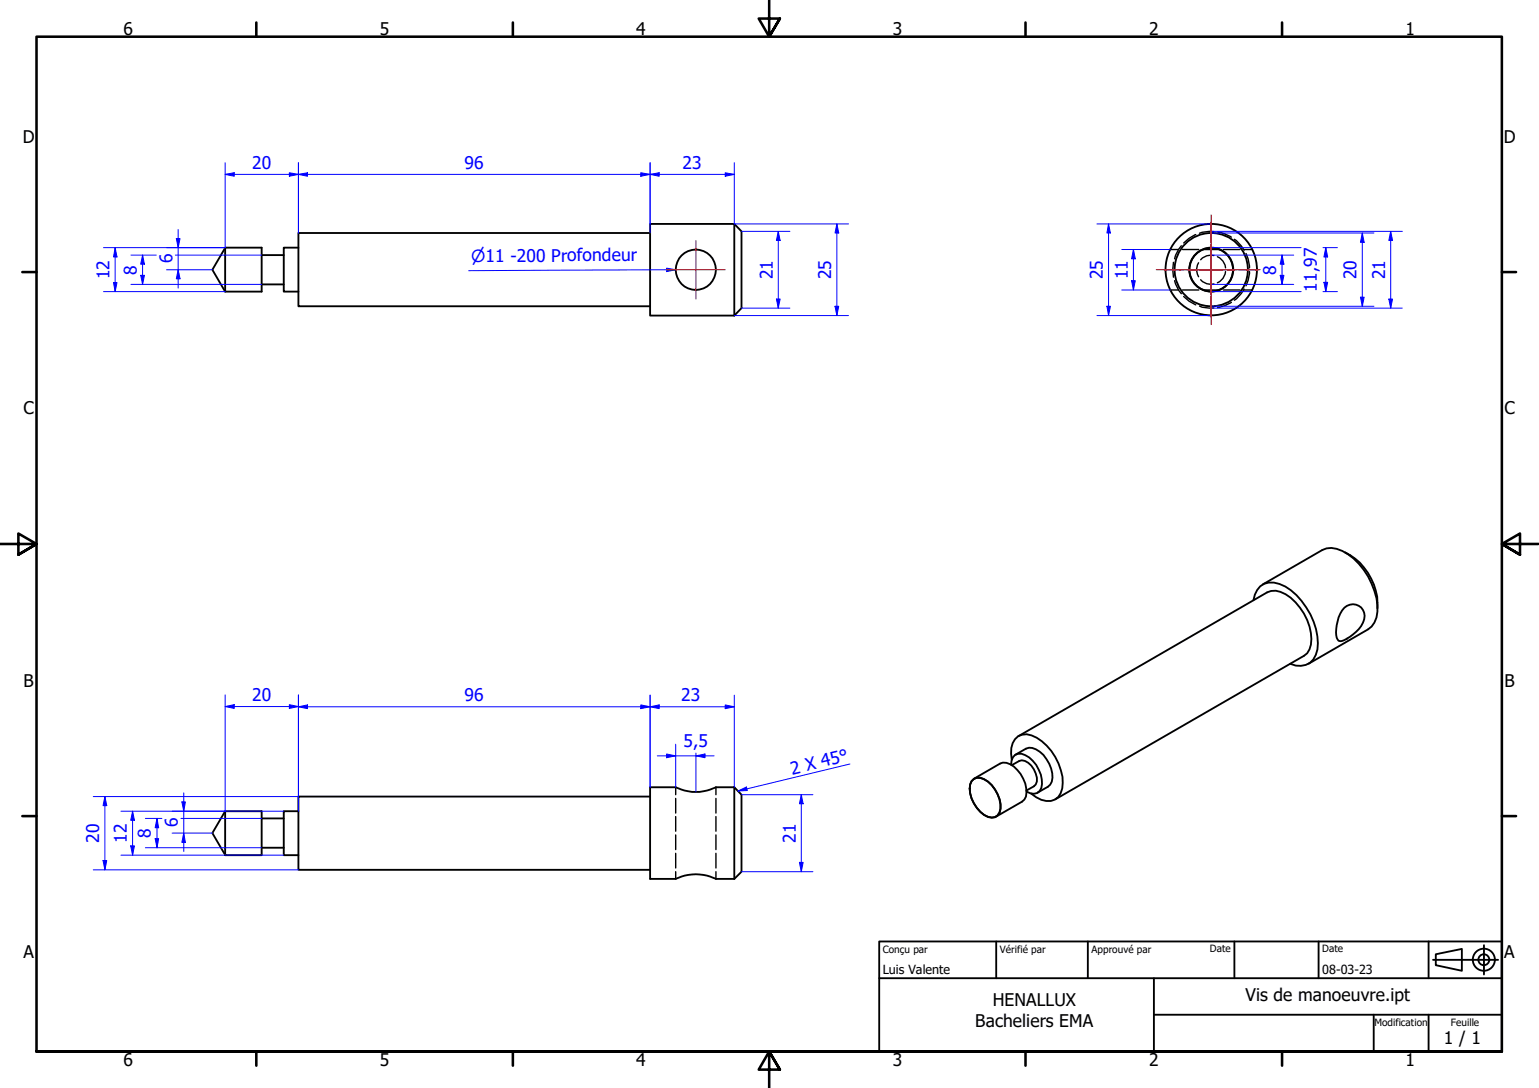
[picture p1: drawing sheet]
<svg xmlns="http://www.w3.org/2000/svg" width="420mm" height="297mm" viewBox="0 0 420 297" stroke-linecap="round" stroke-linejoin="round" font-family="sans-serif">
<!-- layer: Visible (ISO) -->
<g fill="none" stroke="#000" stroke-width=".51">
<path d="M61.5 67.6h9.9v12h-9.9zM61.5 67.7l-3.5 5.9 3.5 6M71.4 77.6h6.1M71.4 69.6h6.1M81.5 67.6h-4v12h4M177.5 63.6h-96v20h96M200.5 61.1l1.9 2.1v20.9l-1.9 2.1M200.5 61.1h-23v25.1h23M200.5 61.1v25.1M344.7 159.6l16.3-9.4a5.7 5.7 0 0 1 5.5 .2 18.9 18.9 0 0 1 9.5 16.6 5.9 5.9 0 0 1-2.5 4.8l-16.2 9.4M367.2 150.8a16.2 16.2 0 0 1 8.8 15.3M342.2 163.9a5 5 0 0 1 7.1-4.5 17.2 17.2 0 0 1 9.3 10.4 11.3 11.3 0 0 1-.1 10.3 5 5 0 0 1-6.3 1.1"/>
<path d="M367 165.9a3.3 3.3 0 0 1 4.4-.2 3.3 3.3 0 0 1 .7 4.3 10.7 10.7 0 0 1-6.2 5.1 1.52 1.52 0 0 1-1.1-1.6 11 11 0 0 1 2.2-7.6zM177.5 217.5h-96v20h96M200.5 214.9h-5a12.5 12.5 0 0 1-11 0h-7v25.1h7a12.5 12.5 0 0 1 11 0h5M200.5 214.9l1.9 2.1v21l-1.9 2M200.5 214.9v25.1M265.9 212.6a3.5 3.5 0 0 1 3.8 .8 8.6 8.6 0 0 1 3.2 8.4 2.23 2.23 0 0 1-3.2 1.2 8.7 8.7 0 0 1-4.8-8.8l.3-.9zM265.9 212.6l7.1-4.1a3.9 3.9 0 0 1 4.7 1.7 8.3 8.3 0 0 1 2.4 7.3l-.4 .8-.7 .6-7 4M276 208.8a2.5 2.5 0 0 1 1.1-2.7 2.5 2.5 0 0 1 2.8 .1 8.8 8.8 0 0 1 4.4 8.9 2.21 2.21 0 0 1-3 1.5l-1-.5M276.2 208.9l2.1-1.1a2.97 2.97 0 0 1 3.3 1.2 6.4 6.4 0 0 1 1.5 4.3l-.3 .9-.5 .5-2.1 1.1M276.2 207.4a6.2 6.2 0 0 1 1.8-6.4 4.8 4.8 0 0 1 5 .4 15.2 15.2 0 0 1 7.1 12.3 4.6 4.6 0 0 1-3.2 5 6.9 6.9 0 0 1-5.4-2.1M277.2 206l2.9-1.6a3.5 3.5 0 0 1 3.7 .8 8.8 8.8 0 0 1 3.3 8.2l-.4 .8-.6 .6-2.8 1.6M278.1 201l67.8-39.3a5 5 0 0 1 5.1 .5 15 15 0 0 1 6.9 13.8l-.4 1.3-.6 1.1-.9 .7-67.9 39.1"/>
<path d="M61.5 221.5h9.9v12h-9.9zM61.5 221.5l-3.5 5.9 3.5 6M71.4 231.4h6.1M71.4 223.4h6.1M81.5 221.5h-4v12h4"/>
<circle cx="190" cy="73.7" r="5.5"/>
<circle cx="330.7" cy="73.6" r="12.5"/>
<circle cx="330.7" cy="73.6" r="10"/>
<circle cx="330.7" cy="73.6" r="5.9"/>
<circle cx="330.7" cy="73.6" r="6"/>
</g>
<!-- layer: Hidden (ISO) -->
<g fill="none" stroke="#000" stroke-width=".38">
<path d="M319.5 79.2h2.2M319.5 68.1h2.2M320.4 71.6l-.2 2 .2 2.1M320.7 76.6l1.1 2.7 .7 .9M322.5 67.1l-1.6 2.6-.2 1M322.8 79.2h4.5M322.8 68.1h4.5M326.5 64.1l-1.9 1-1.4 1.2M327.2 71.7a3.5 3.5 0 0 0 0 3.9M327.8 76.4a3.6 3.6 0 0 0 3.6 1.1M328.4 79.2h4.5M328.4 68.1h4.5"/>
<path d="M331.4 69.8a3.6 3.6 0 0 0-3.6 1.1M331.4 63.2h-1.2l-2.7 .5M332.4 70.1a3.7 3.7 0 0 1 2.2 3M332.4 63.3l1.7 .4 2.1 1.1M334 79.2h4.5M334 68.1h4.5M334.6 74.2a3.7 3.7 0 0 1-2.2 3M337 65.3l1.9 1.9 .8 1.1M339.7 78.9l-.8 1.2-1.9 1.9M339.7 79.2h2.2M339.7 68.1h2.2M340.2 69.2l.5 1.5 .4 2.4"/>
<path d="M341.1 74.2l-.4 2.4-.5 1.4M323.2 80.9l1.4 1.3 1.9 1M327.5 83.6l.7 .3 3.2 .2M336.2 82.5l-2.1 1.1-1.7 .4M184.5 214.9v2.1M184.5 218v4M195.5 214.9v2.1M195.5 218v4M184.5 222.9v4M184.5 228v4M184.5 233v4M184.5 238v2"/>
<path d="M195.5 222.9v4M195.5 228v4M195.5 233v4M195.5 238v2"/>
</g>
<!-- layer: Border (ISO) -->
<g fill="none" stroke="#000" stroke-width=".7">
<path d="M70 6.1v3.9M140 6.1v3.9M210 0v10l-2.9-4.9h5.8l-2.9 4.9 2.9-4.9M280 6.1v3.9M350 6.1v3.9M6.1 74.3h3.9M410 74.3h3.9M0 148.5h10l-5-2.8v5.7l5-2.9-5 2.9M420 148.5h-10l5-2.8v5.7l-5-2.9 5 2.9M6.1 222.8h3.9M410 222.8h3.9M10 287.1v-277.1h400v277.1h-400h400"/>
<path d="M70 287.1v3.8M140 287.1v3.8M212.9 292l-2.9-4.9 2.9 4.9h-5.8l2.9-4.9v9.9M280 287.1v3.8M350 287.1v3.8"/>
</g>
<!-- layer: Title (ISO) -->
<g fill="none" stroke="#000" stroke-width=".51">
<path d="M240 257h170v30.1h-170zM272 257v10.1M297 257v10.1M337 257v10.1M360 257v10.1M390 257v10.1M405.1 258v8.1M240 267.1h170M315 277h95M315 267.1v20M375 277v10.1M390 277v10.1"/>
<path d="M391.2 262.1h17.8M392 260.5l7.1-1.4v5.9l-7.1-1.5z"/>
<circle cx="405.1" cy="262" r="3"/>
<circle cx="405.1" cy="262" r="1.49"/>
</g>
<!-- layer: Dimension (ISO) -->
<path d="M81.5 47.6h2.4" fill="none" stroke="#00f" stroke-width=".27"/>
<path d="M81.5 47.6l2.4-.4v.9z" fill-rule="evenodd" fill="#00f"/>
<path d="M81.5 47.6l2.4-.4v.9zM174.9 47.6h2.6" fill="none" stroke="#00f" stroke-width=".27"/>
<path d="M174.9 47.2l2.6 .4-2.6 .5z" fill-rule="evenodd" fill="#00f"/>
<path d="M81.5 44.4v19.2M83.9 47.6h91M174.9 47.2l2.6 .4-2.6 .5zM177.5 47.6h2.5M177.5 44.4v19.2" fill="none" stroke="#00f" stroke-width=".27"/>
<path d="M177.5 47.6l2.5-.4v.9z" fill-rule="evenodd" fill="#00f"/>
<path d="M177.5 47.6l2.5-.4v.9zM198 47.6h2.5" fill="none" stroke="#00f" stroke-width=".27"/>
<path d="M198 47.2l2.5 .4-2.5 .5z" fill-rule="evenodd" fill="#00f"/>
<path d="M177.5 44.4v16.7M180 47.6h18M198 47.2l2.5 .4-2.5 .5zM200.5 44.4v16.7M212.5 63.2v2.4" fill="none" stroke="#00f" stroke-width=".27"/>
<path d="M212.5 63.2l.5 2.4h-1z" fill-rule="evenodd" fill="#00f"/>
<path d="M212.5 63.2l.5 2.4h-1zM212.5 81.6v2.5" fill="none" stroke="#00f" stroke-width=".27"/>
<path d="M212 81.6h1l-.5 2.5z" fill-rule="evenodd" fill="#00f"/>
<path d="M202.4 63.2h13.2M212.5 65.6v16M228.5 61.1v2.5M202.4 84.1h13.2M212 81.6h1l-.5 2.5z" fill="none" stroke="#00f" stroke-width=".27"/>
<path d="M228.5 61.1l.5 2.5h-1z" fill-rule="evenodd" fill="#00f"/>
<path d="M228.5 61.1l.5 2.5h-1zM228.5 83.6v2.6" fill="none" stroke="#00f" stroke-width=".27"/>
<path d="M228 83.6h1l-.5 2.6z" fill-rule="evenodd" fill="#00f"/>
<path d="M200.5 61.1h31.1M228.5 63.6v20M200.5 86.2h31.1M228 83.6h1l-.5 2.6z" fill="none" stroke="#00f" stroke-width=".27"/>
<!-- layer: Symbol (ISO) -->
<path d="M182 73.6h2.5" fill="none" stroke="#00f" stroke-width=".27"/>
<path d="M182 73.2l2.5 .4-2.5 .6z" fill-rule="evenodd" fill="#00f"/>
<path d="M182 73.2l2.5 .4-2.5 .6zM182 73.6l-54 .3" fill="none" stroke="#00f" stroke-width=".27"/>
<!-- layer: Dimension (ISO) -->
<path d="M31.4 67.6v2.6" fill="none" stroke="#00f" stroke-width=".27"/>
<path d="M31.4 67.6l.5 2.6h-.9z" fill-rule="evenodd" fill="#00f"/>
<path d="M31.4 67.6l.5 2.6h-.9zM31.4 77.1v2.5" fill="none" stroke="#00f" stroke-width=".27"/>
<path d="M31 77.1h.9l-.5 2.5z" fill-rule="evenodd" fill="#00f"/>
<path d="M28.3 67.6h33.2M28.3 79.6h33.2M31 77.1h.9l-.5 2.5zM31.4 70.2v6.9M38.9 69.6v2.5" fill="none" stroke="#00f" stroke-width=".27"/>
<path d="M38.9 69.6l.5 2.5h-1z" fill-rule="evenodd" fill="#00f"/>
<path d="M38.9 69.6l.5 2.5h-1zM38.9 75.2v2.4" fill="none" stroke="#00f" stroke-width=".27"/>
<path d="M38.4 75.2h1l-.5 2.4z" fill-rule="evenodd" fill="#00f"/>
<path d="M61.5 47.6h2.4M35.8 77.6h35.6M35.8 69.6h6.9M38.4 75.2h1l-.5 2.4zM38.9 72.1v3.1M47.9 69.6h23.5" fill="none" stroke="#00f" stroke-width=".27"/>
<path d="M61.5 47.6l2.4-.4v.9z" fill-rule="evenodd" fill="#00f"/>
<path d="M61.5 47.6l2.4-.4v.9zM79 47.6h2.5" fill="none" stroke="#00f" stroke-width=".27"/>
<path d="M79 47.2l2.5 .4-2.5 .5z" fill-rule="evenodd" fill="#00f"/>
<path d="M61.5 44.4v23.2M63.9 47.6h15.1M79 47.2l2.5 .4-2.5 .5zM81.5 44.4v19.2M48.6 73.6v2.5" fill="none" stroke="#00f" stroke-width=".27"/>
<!-- layer: Center Mark (ISO) -->
<path d="M182 73.6h16M190 65.6v16" fill="none" stroke="#f00" stroke-width=".27"/>
<!-- layer: Dimension (ISO) -->
<path d="M48.6 73.6l.5 2.5h-1z" fill-rule="evenodd" fill="#00f"/>
<path d="M48.6 73.6l.5 2.5h-1zM48.6 65.1v2.5" fill="none" stroke="#00f" stroke-width=".27"/>
<path d="M48.1 65.1h1l-.5 2.5z" fill-rule="evenodd" fill="#00f"/>
<path d="M45.5 73.6h12.5M45.5 67.6h16M48.1 65.1h1l-.5 2.5zM48.6 62.7v2.4M48.6 67.6v6M48.6 76.1v2.6M361.9 67.6v2.6" fill="none" stroke="#00f" stroke-width=".27"/>
<path d="M361.9 67.6l.6 2.6h-1.1z" fill-rule="evenodd" fill="#00f"/>
<path d="M361.9 67.6l.6 2.6h-1.1zM361.9 77.1v2.5" fill="none" stroke="#00f" stroke-width=".27"/>
<path d="M361.4 77.1h1.1l-.6 2.5z" fill-rule="evenodd" fill="#00f"/>
<path d="M302.6 61.1v2.5M330.8 79.6h24.4M330.8 67.6h24.4M361.2 79.6h3.9M361.2 67.6h3.9M361.4 77.1h1.1l-.6 2.5zM361.9 70.2v6.9" fill="none" stroke="#00f" stroke-width=".27"/>
<path d="M302.6 61.1l.5 2.5h-.9z" fill-rule="evenodd" fill="#00f"/>
<path d="M302.6 61.1l.5 2.5h-.9zM302.6 83.6v2.6" fill="none" stroke="#00f" stroke-width=".27"/>
<path d="M302.2 83.6h.9l-.5 2.6z" fill-rule="evenodd" fill="#00f"/>
<path d="M299.5 61.1h31.1M302.6 63.6v20M309.4 68.1v2.6M299.5 86.2h31.1M302.2 83.6h.9l-.5 2.6z" fill="none" stroke="#00f" stroke-width=".27"/>
<path d="M309.4 68.1l.5 2.6h-1z" fill-rule="evenodd" fill="#00f"/>
<path d="M309.4 68.1l.5 2.6h-1zM309.4 76.6v2.6" fill="none" stroke="#00f" stroke-width=".27"/>
<path d="M308.9 76.6h1l-.5 2.6z" fill-rule="evenodd" fill="#00f"/>
<path d="M306.3 68.1h13.2M306.3 79.2h13.2M308.9 76.6h1l-.5 2.6zM309.4 70.7v5.9M379.7 63.2v2.4" fill="none" stroke="#00f" stroke-width=".27"/>
<path d="M379.7 63.2l.5 2.4h-1z" fill-rule="evenodd" fill="#00f"/>
<path d="M379.7 63.2l.5 2.4h-1zM379.7 81.6v2.5" fill="none" stroke="#00f" stroke-width=".27"/>
<path d="M379.2 81.6h1l-.5 2.5z" fill-rule="evenodd" fill="#00f"/>
<path d="M330.8 63.2h52M350 69.6v2.5M379.7 65.6v16M330.8 84.1h52M379.2 81.6h1l-.5 2.5z" fill="none" stroke="#00f" stroke-width=".27"/>
<path d="M350 69.6l.5 2.5h-1z" fill-rule="evenodd" fill="#00f"/>
<path d="M350 69.6l.5 2.5h-1zM350 75.2v2.4" fill="none" stroke="#00f" stroke-width=".27"/>
<path d="M349.5 75.2h1l-.5 2.4z" fill-rule="evenodd" fill="#00f"/>
<path d="M330.8 77.6h22.4M330.8 69.6h22.4M349.5 75.2h1l-.5 2.4zM350 72.1v3.1M371.9 63.6v2.6" fill="none" stroke="#00f" stroke-width=".27"/>
<path d="M371.9 63.6l.5 2.6h-1z" fill-rule="evenodd" fill="#00f"/>
<path d="M371.9 63.6l.5 2.6h-1zM371.9 81.1v2.5" fill="none" stroke="#00f" stroke-width=".27"/>
<path d="M371.4 81.1h1l-.5 2.5z" fill-rule="evenodd" fill="#00f"/>
<path d="M330.8 63.6h44.3M371.9 66.2v14.9M330.8 83.6h44.3M371.4 81.1h1l-.5 2.5zM81.5 193h2.4" fill="none" stroke="#00f" stroke-width=".27"/>
<path d="M81.5 193l2.4-.5v1z" fill-rule="evenodd" fill="#00f"/>
<path d="M81.5 193l2.4-.5v1zM174.9 193h2.6" fill="none" stroke="#00f" stroke-width=".27"/>
<path d="M174.9 192.5l2.6 .5-2.6 .5z" fill-rule="evenodd" fill="#00f"/>
<path d="M81.5 189.8v27.7M83.9 193h91M174.9 192.5l2.6 .5-2.6 .5zM177.5 193h2.5M177.5 189.8v25.1" fill="none" stroke="#00f" stroke-width=".27"/>
<path d="M177.5 193l2.5-.5v1z" fill-rule="evenodd" fill="#00f"/>
<path d="M177.5 193l2.5-.5v1zM198 193h2.5" fill="none" stroke="#00f" stroke-width=".27"/>
<path d="M198 192.5l2.5 .5-2.5 .5z" fill-rule="evenodd" fill="#00f"/>
<path d="M177.5 189.8v25.1M180 193h18M198 192.5l2.5 .5-2.5 .5zM200.5 189.8v25.1M190 206.4h2.5" fill="none" stroke="#00f" stroke-width=".27"/>
<path d="M190 206.4l2.5-.5v1z" fill-rule="evenodd" fill="#00f"/>
<path d="M182 206.4h2.5M190 206.4l2.5-.5v1z" fill="none" stroke="#00f" stroke-width=".27"/>
<path d="M182 205.9l2.5 .5-2.5 .5z" fill-rule="evenodd" fill="#00f"/>
<path d="M28.6 217.5v2.4M179.5 206.4h2.5M182 205.9l2.5 .5-2.5 .5zM184.5 206.4h5.5M184.5 203.2v11.7M190 205.6v10.6M192.5 206.4h2.4" fill="none" stroke="#00f" stroke-width=".27"/>
<path d="M28.6 217.5l.5 2.4h-1z" fill-rule="evenodd" fill="#00f"/>
<path d="M28.6 217.5l.5 2.4h-1zM28.6 234.9v2.6" fill="none" stroke="#00f" stroke-width=".27"/>
<path d="M28.1 234.9h1l-.5 2.6z" fill-rule="evenodd" fill="#00f"/>
<path d="M25.5 217.5h56M28.6 219.9v15M25.5 237.5h56M28.1 234.9h1l-.5 2.6zM36.2 221.5v2.5" fill="none" stroke="#00f" stroke-width=".27"/>
<path d="M36.2 221.5l.5 2.5h-1z" fill-rule="evenodd" fill="#00f"/>
<path d="M36.2 221.5l.5 2.5h-1zM36.2 230.9v2.6" fill="none" stroke="#00f" stroke-width=".27"/>
<path d="M35.7 230.9h1l-.5 2.6z" fill-rule="evenodd" fill="#00f"/>
<path d="M33 221.5h44.5M33 233.5h44.5M35.7 230.9h1l-.5 2.6zM36.2 224v6.9M42.9 229v2.4" fill="none" stroke="#00f" stroke-width=".27"/>
<path d="M42.4 229h.9l-.4 2.4z" fill-rule="evenodd" fill="#00f"/>
<path d="M42.4 229h.9l-.4 2.4zM42.9 223.4v2.6" fill="none" stroke="#00f" stroke-width=".27"/>
<path d="M42.9 223.4l.4 2.6h-.9z" fill-rule="evenodd" fill="#00f"/>
<path d="M50.2 218.9v2.6M39.7 231.4h31.7M39.7 223.4h4.5M42.9 223.4l.4 2.6h-.9zM42.9 226v3M49.4 223.4h22" fill="none" stroke="#00f" stroke-width=".27"/>
<path d="M49.7 218.9h.9l-.4 2.6z" fill-rule="evenodd" fill="#00f"/>
<path d="M49.7 218.9h.9l-.4 2.6zM50.2 227.4v2.6" fill="none" stroke="#00f" stroke-width=".27"/>
<path d="M50.2 227.4l.4 2.6h-.9z" fill-rule="evenodd" fill="#00f"/>
<path d="M79 192.9h2.5M50.2 216.5v2.4M47 227.4h11M47 221.5h14.5M50.2 227.4l.4 2.6h-.9zM50.2 221.5v5.9M50.2 230v2.5" fill="none" stroke="#00f" stroke-width=".27"/>
<path d="M79 192.4l2.5 .5-2.5 .5z" fill-rule="evenodd" fill="#00f"/>
<path d="M61.5 192.9h2.4M79 192.4l2.5 .5-2.5 .5z" fill="none" stroke="#00f" stroke-width=".27"/>
<path d="M61.5 192.9l2.4-.5v1z" fill-rule="evenodd" fill="#00f"/>
<path d="M61.5 192.9l2.4-.5v1zM61.5 189.7v31.8M63.9 192.9h15.1M81.5 189.7v31.8M218.8 217v2.4" fill="none" stroke="#00f" stroke-width=".27"/>
<path d="M218.8 217l.5 2.4h-1.1z" fill-rule="evenodd" fill="#00f"/>
<path d="M218.8 217l.5 2.4h-1.1zM218.8 235.4v2.6" fill="none" stroke="#00f" stroke-width=".27"/>
<path d="M218.2 235.4h1.1l-.5 2.6z" fill-rule="evenodd" fill="#00f"/>
<path d="M202.4 217h19.5M218.8 219.4v16M202.4 238h19.5M218.2 235.4h1.1l-.5 2.6z" fill="none" stroke="#00f" stroke-width=".27"/>
<!-- layer: Symbol (ISO) -->
<path d="M203.9 215.4l-2.4 .5" fill="none" stroke="#00f" stroke-width=".27"/>
<path d="M201.5 215.9l2.3-1 .2 .9z" fill-rule="evenodd" fill="#00f"/>
<path d="M201.5 215.9l2.3-1 .2 .9zM232 208.6l-28.1 6.8" fill="none" stroke="#00f" stroke-width=".27"/>
<!-- layer: Center Mark (ISO) -->
<g fill="none" stroke="#f00" stroke-width=".27">
<path d="M330.6 58.7v7.7M315.7 73.6h7.7M322.2 73.6h21.8M323.7 73.6h2.7M324.2 73.6h13M326.6 73.6h8M330.6 65.2v16.9M330.6 67.2v12.9M330.6 66.7v2.7M330.6 69.6v8M330.6 77.9v2.7M334.9 73.6h2.8"/>
<path d="M337.9 73.6h5.8M330.6 80.9v7.7"/>
</g>
<g font-size="4.8">
<text x="33.7" y="9.6">6</text>
<text x="103.7" y="9.6">5</text>
<text x="173.7" y="9.6">4</text>
<text x="243.7" y="9.6">3</text>
<text x="313.7" y="9.6">2</text>
<text x="383.7" y="9.6">1</text>
<text x="6.2" y="38.9">D</text>
<text x="410.5" y="38.9">D</text>
<text x="6.4" y="113.1">C</text>
<text x="410.7" y="113.1">C</text>
<text x="6.4" y="187.4">B</text>
<text x="410.7" y="187.4">B</text>
<text x="6.4" y="261.7">A</text>
<text x="410.7" y="261.7">A</text>
<text x="271" y="274.6">HENALLUX</text>
<text x="340" y="273.4">Vis de manoeuvre.ipt</text>
<text x="266.3" y="280.3">Bacheliers EMA</text>
<text x="394.2" y="285">1 / 1</text>
<text x="33.7" y="290.9">6</text>
<text x="103.7" y="290.9">5</text>
<text x="173.7" y="290.9">4</text>
<text x="243.7" y="290.9">3</text>
<text x="313.7" y="290.9">2</text>
<text x="383.7" y="290.9">1</text>
</g>
<g font-size="4.8" fill="#00f">
<text x="68.8" y="46">20</text>
<text x="126.8" y="46">96</text>
<text x="186.3" y="46">23</text>
<text x="47.1" y="71.9" transform="rotate(-90 47.1 71.9)">6</text>
<text x="29.9" y="76.2" transform="rotate(-90 29.9 76.2)">12</text>
<text x="37.3" y="75" transform="rotate(-90 37.3 75)">8</text>
<text x="210.9" y="76.2" transform="rotate(-90 210.9 76.2)">21</text>
<text x="226.9" y="76.2" transform="rotate(-90 226.9 76.2)">25</text>
<text x="301.1" y="76.2" transform="rotate(-90 301.1 76.2)">25</text>
<text x="307.9" y="76.2" transform="rotate(-90 307.9 76.2)">11</text>
<text x="348.4" y="75" transform="rotate(-90 348.4 75)">8</text>
<text x="370.3" y="76.2" transform="rotate(-90 370.3 76.2)">20</text>
<text x="378.1" y="76.2" transform="rotate(-90 378.1 76.2)">21</text>
<text x="359.5" y="79.6" transform="rotate(-90 359.5 79.6)">11,97</text>
<text x="68.8" y="191.3">20</text>
<text x="126.8" y="191.4">96</text>
<text x="186" y="191.4">23</text>
<text x="186.6" y="203.9">5,5</text>
<text x="216.3" y="211.5" transform="rotate(-14 216.3 211.5)">2 X 45°</text>
<text x="48.5" y="225.8" transform="rotate(-90 48.5 225.8)">6</text>
<text x="27.1" y="230.1" transform="rotate(-90 27.1 230.1)">20</text>
<text x="34.7" y="230.1" transform="rotate(-90 34.7 230.1)">12</text>
<text x="41.2" y="228.8" transform="rotate(-90 41.2 228.8)">8</text>
<text x="217.2" y="230.1" transform="rotate(-90 217.2 230.1)">21</text>
</g>
<text font-size="4.6" fill="#00f" x="128.7" y="71.5">⌀11 -200 Profondeur</text>
<g font-size="3.4">
<text x="241" y="266">Luis Valente</text>
<text x="361" y="266">08-03-23</text>
</g>
<g font-size="2.7">
<text x="241" y="260.1">Conçu par</text>
<text x="273" y="260.3">Vérifié par</text>
<text x="298" y="260.3">Approuvé par</text>
<text x="330.3" y="260">Date</text>
<text x="361" y="260">Date</text>
<text x="375.2" y="280.1">Modification</text>
<text x="396.1" y="280.1">Feuille</text>
</g>
</svg>
